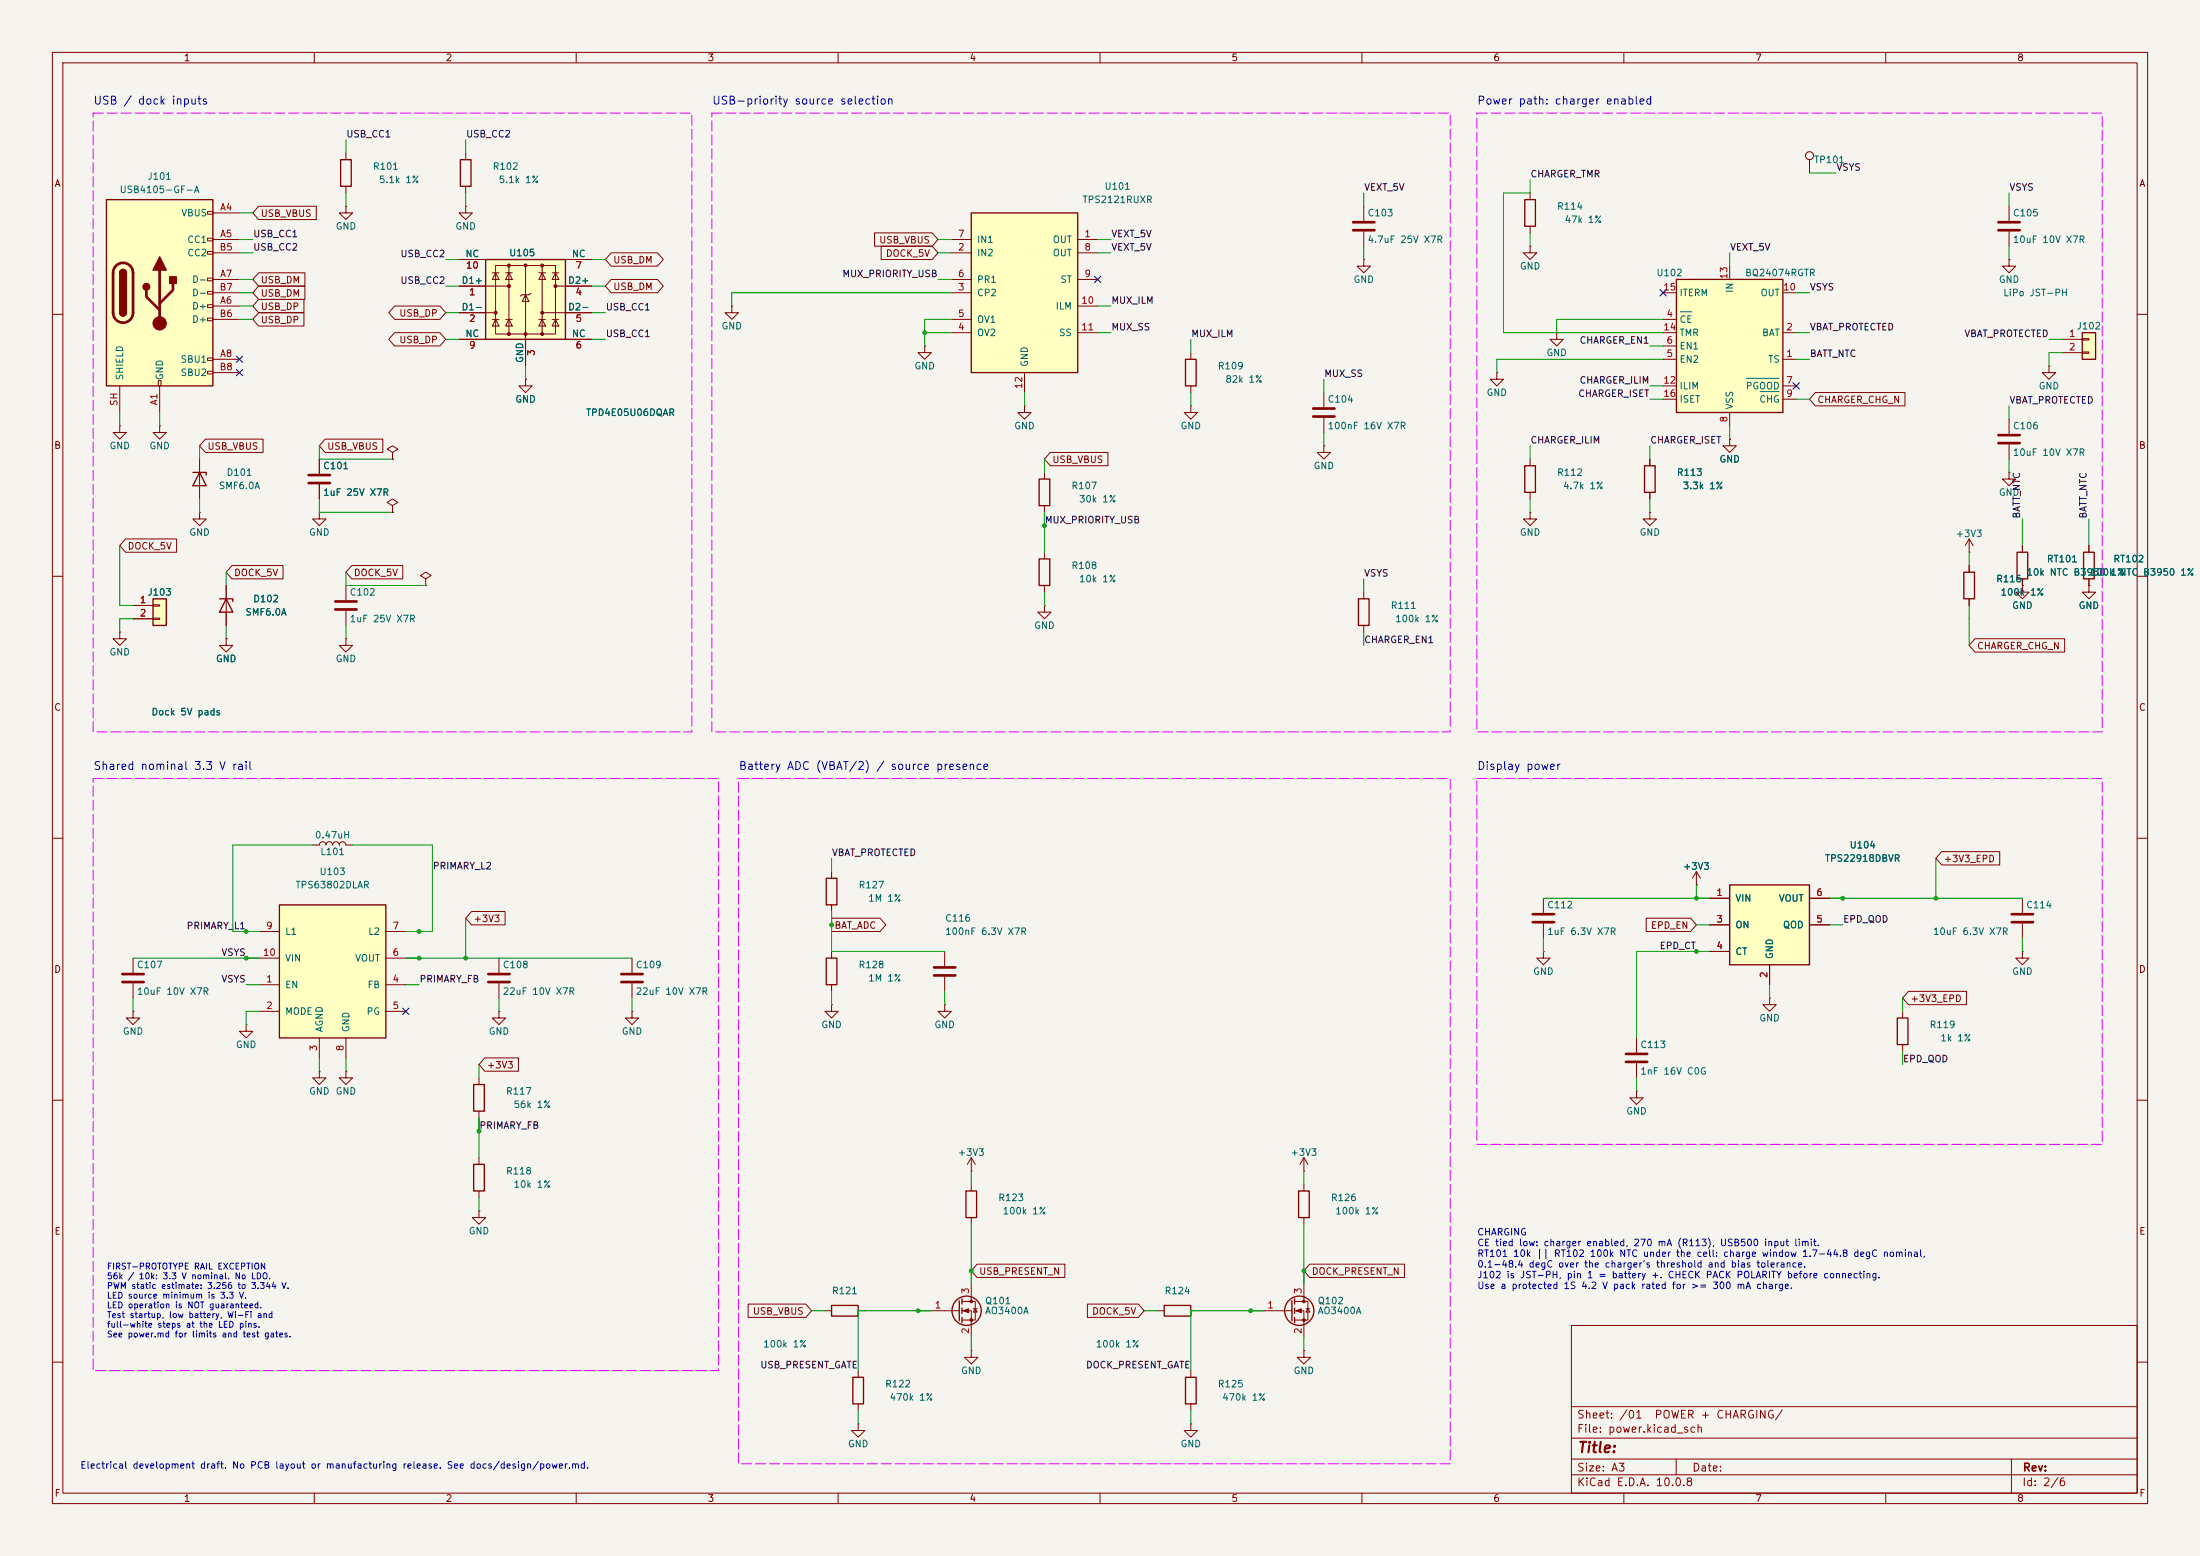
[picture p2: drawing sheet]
<svg xmlns="http://www.w3.org/2000/svg" width="420mm" height="297mm" viewBox="0 0 420 297" stroke-linecap="round" stroke-linejoin="round" font-family="sans-serif">
<path d="M0 0h420v297h-420z" fill="#f5f4ef" stroke="#f5f4ef" stroke-width=".19"/>
<g fill="none" stroke="#840000" stroke-width=".19">
<path d="M10 10h400v277h-400zM12 12h396v273h-396zM60 10v2M110 10v2M160 10v2M210 10v2M260 10v2M310 10v2M360 10v2M66 29.2v1.3M66 35.6v1.2M10 60h2"/>
<path d="M408 60h2M10 110h2M408 110h2M22.9 120.7v1.2h1.2l-1.2 1.3-1.3-1.3h1.3M22.9 120.7h.1M10 160h2M408 160h2M25.4 193v1.3h1.3l-1.3 1.3-1.3-1.3h1.3M25.4 193h.1M25.4 182.9v2.8M25.4 187.7v2.8M47 195.6v1.3h1.3l-1.3 1.2-1.3-1.2h1.3"/>
<path d="M47 195.6h.1M10 210h2M408 210h2M185.4 223.5h.1M185.4 221l-.7 1.2M185.4 221l.8 1.2M185.4 221v2.5M300 253h108v32h-108zM10 260h2M300 278.5h108M300 274.5h108M300 268.5h108"/>
<path d="M320 278.5v3M384 278.5v6.5M408 260h2M60 285v2M110 285v2M160 285v2M210 285v2M260 285v2M300 281.5h108M310 285v2M360 285v2"/>
</g>
<path d="M65 30.5h2.1v5.1h-2.1z" fill="none" stroke="#840000" stroke-width=".25"/>
<path d="M23.4 185.9h4M23.4 187.5h4" fill="none" stroke="#840000" stroke-width=".51"/>
<path d="M330.2 168.9h15.2v15.3h-15.2z" fill="#ffffc2"/>
<path d="M385.1 105.4h2v5.1h-2zM397.8 105.4h2v5.1h-2zM330.2 168.9h15.2v15.3h-15.2zM184.4 227.3h2v5.1h-2z" fill="none" stroke="#840000" stroke-width=".25"/>
<g fill="none" stroke="#840000" stroke-width=".19">
<path d="M345.4 30.5v2.5M139.7 58.4v1.3h1.3l-1.3 1.3-1.3-1.3h1.3M139.7 58.4h.1M176.5 66v1.3h1.3l-1.3 1.3-1.2-1.3h1.2M176.5 66h.1M391.2 69.9v1.2h1.2l-1.2 1.3-1.3-1.3h1.3M391.2 69.9h.1M383.5 80v2.8M383.5 84.8v2.8M386.1 104.1v1.3M386.1 110.5v1.3M398.8 104.1v1.3"/>
<path d="M398.8 110.5v1.3M326.4 171.5h3.8M326.4 176.5h3.8M345.4 171.5h3.8M345.4 176.5h3.8M326.4 181.6h3.8M337.8 184.2v3.8M66 204.5v1.2h1.3l-1.3 1.3-1.2-1.3h1.2M66 204.5h.1M185.4 226.1v1.2M185.4 232.4v1.3"/>
<circle cx="345.4" cy="29.7" r=".76"/>
</g>
<path d="M381.5 83.1h4.1M381.5 84.6h4.1" fill="none" stroke="#840000" stroke-width=".51"/>
<path d="M320 53.3h20.4v25.4h-20.4z" fill="#ffffc2"/>
<path d="M320 53.3h20.4v25.4h-20.4zM374.9 109.2h2v5.1h-2z" fill="none" stroke="#840000" stroke-width=".25"/>
<g fill="none" stroke="#840000" stroke-width=".19">
<path d="M317.5 55.9h2.5M330.2 50.8v2.5M340.4 55.9h2.5M383.5 49.5v1.3h1.3l-1.3 1.3-1.2-1.3h1.2M383.5 49.5h.1M317.5 68.6h2.5M317.5 63.5h2.5M317.5 61h2.5M317.5 66h2.5M317.5 73.7h2.5M317.5 76.2h2.5M330.2 78.7v2.6"/>
<path d="M340.4 68.6h2.5M340.4 63.5h2.5M340.4 73.7h2.5M340.4 76.2h2.5M375.9 108v1.2M375.9 114.3v1.3M398.8 111.8v1.2h1.2l-1.2 1.3-1.3-1.3h1.3M398.8 111.8h.1"/>
</g>
<path d="M320.8 59.5h2.1M333.4 72.2h6.2M336 74.8h3.6" fill="none" stroke="#006464" stroke-width=".19"/>
<path d="M397.5 63.5h2.5v5.1h-2.5z" fill="#ffffc2"/>
<g fill="none" stroke="#840000" stroke-width=".25">
<path d="M226.3 68.6h2v5.1h-2zM397.5 63.5h2.5v5.1h-2.5zM198.4 91.4h2v5.1h-2zM198.4 106.7h2v5.1h-2zM259.3 114.3h2.1v5.1h-2.1zM157.7 167.6h2.1v5.1h-2.1zM157.7 182.9h2.1v5.1h-2.1zM90.4 222.2h2.1v5.1h-2.1zM183.1 248.3v3.8M183.6 247.9v1M183.6 249.7v1M183.6 251.5v1"/>
<path d="M222.2 249.2h5.1v2h-5.1zM246.6 248.3v3.8M247.1 247.9v1M247.1 249.7v1M247.1 251.5v1M226.3 262.9h2v5.1h-2z"/>
<circle cx="184.5" cy="250.2" r="2.79"/>
<circle cx="248" cy="250.2" r="2.79"/>
</g>
<g fill="none" stroke="#840000" stroke-width=".19">
<path d="M260.3 39.4v2.8M383.5 39.4v2.8M260.3 49.5v1.3h1.3l-1.3 1.3-1.2-1.3h1.2M260.3 49.5h.1M260.3 44.2v2.8M383.5 44.2v2.8M195.6 77.5v1.2h1.2l-1.2 1.3-1.3-1.3h1.3M195.6 77.5h.1M227.3 77.5v1.2h1.3l-1.3 1.3-1.2-1.3h1.2M227.3 77.5h.1M227.3 67.3v1.3M227.3 73.7v1.2"/>
<path d="M252.7 74.9v2.8M252.7 79.8v2.8M393.7 64.8h3.8M393.7 67.3h3.8M397.5 64.6h1.3v.3h-1.3zM397.5 67.2h1.3v.2h-1.3zM199.4 90.2v1.2M199.4 96.5v1.3M252.7 85.1v1.3h1.3l-1.3 1.2-1.2-1.2h1.2M252.7 85.1h.1M199.4 115.6v1.2h1.3l-1.3 1.3-1.3-1.3h1.3M199.4 115.6h.1"/>
<path d="M199.4 105.4v1.3M199.4 111.8v1.2M260.3 113v1.3M260.3 119.4v1.3M375.9 105.4h.1M375.9 102.9l-.7 1.2M375.9 102.9l.8 1.2M375.9 102.9v2.5M158.7 166.4v1.2M158.7 172.7v1.3M158.7 181.6v1.3M158.7 188v1.2"/>
<path d="M180.3 181.6v2.8M180.3 186.4v2.8M91.4 231.1v1.3h1.3l-1.3 1.3-1.2-1.3h1.2M91.4 231.1h.1M91.4 221v1.2M91.4 227.3v1.3M177.8 250.2h5.3M183.6 248.4h2.6v3.6h-2.6M183.6 250.2h1.8v5.1M185.4 257.8v1.3h1.3l-1.3 1.2-1.3-1.2h1.3M185.4 257.8h.1M185.4 245.1v3.3"/>
<path d="M185.8 249.8h.8M186.2 249.8l.4 .6h-.8zM221 250.2h1.2M227.3 250.2h1.3M241.3 250.2h5.3M247.1 248.4h2.6v3.6h-2.6M247.1 250.2h1.8v5.1M248.9 257.8v1.3h1.3l-1.3 1.2-1.3-1.2h1.3M248.9 257.8h.1M248.9 245.1v3.3M249.3 249.8h.8M249.7 249.8l.4 .6h-.8z"/>
<path d="M163.8 271.8v1.2h1.3l-1.3 1.3-1.2-1.3h1.2M163.8 271.8h.1M227.3 271.8v1.2h1.3l-1.3 1.3-1.2-1.3h1.2M227.3 271.8h.1M227.3 261.6v1.3M227.3 268v1.2"/>
</g>
<path d="M258.3 42.4h4.1M258.3 43.9h4.1M381.5 42.4h4.1M381.5 43.9h4.1M250.7 78h4.1M250.7 79.5h4.1M178.3 184.7h4.1M178.3 186.2h4.1" fill="none" stroke="#840000" stroke-width=".51"/>
<g fill="#840000" stroke="#840000" stroke-width=".19">
<path d="M183.9 250.2l1-.4v.8z"/>
<path d="M247.4 250.2l1-.4v.8z"/>
<circle cx="185.4" cy="248.4" r=".25"/>
<circle cx="185.4" cy="252" r=".25"/>
<circle cx="248.9" cy="248.4" r=".25"/>
<circle cx="248.9" cy="252" r=".25"/>
</g>
<path d="M185.4 40.6h20.3v30.5h-20.3z" fill="#ffffc2"/>
<path d="M87.9 30.5h2v5.1h-2zM185.4 40.6h20.3v30.5h-20.3zM247.9 227.3h2v5.1h-2z" fill="none" stroke="#840000" stroke-width=".25"/>
<g fill="none" stroke="#840000" stroke-width=".19">
<path d="M88.9 39.4v1.2h1.3l-1.3 1.3-1.3-1.3h1.3M88.9 39.4h.1M88.9 29.2v1.3M88.9 35.6v1.2M181.6 45.7h3.8M181.6 48.3h3.8M181.6 55.9h3.8M181.6 53.3h3.8M205.7 45.7h3.8M205.7 48.3h3.8M205.7 53.3h3.8M205.7 58.4h3.8"/>
<path d="M100.3 72.4v1.3h1.3l-1.3 1.2-1.2-1.2h1.2M100.3 72.4h.1M181.6 63.5h3.8M181.6 61h3.8M195.6 71.1v3.8M205.7 63.5h3.8M22.9 81.3v1.3h1.2l-1.2 1.2-1.3-1.2h1.3M22.9 81.3h.1M30.5 81.3v1.3h1.2l-1.2 1.2-1.3-1.2h1.3M30.5 81.3h.1M66 111.8v2.8M66 116.6v2.8"/>
<path d="M81.3 110.5l1-.6-1-.7-1 .7 1 .6v1.3M81.3 111.8h.1M386.1 111.8v1.2h1.2l-1.2 1.3-1.3-1.3h1.3M386.1 111.8h.1M294.6 171.5v2.7M294.6 176.3v2.8M323.8 168.9h.1M323.8 166.4l-.7 1.2M323.8 166.4l.8 1.2M323.8 166.4v2.5M294.6 181.6v1.3h1.3l-1.3 1.3-1.2-1.3h1.2M294.6 181.6h.1"/>
<path d="M312.4 208.3v1.3h1.3l-1.3 1.2-1.3-1.2h1.3M312.4 208.3h.1M248.9 223.5h.1M248.9 221v2.5M248.9 226.1v1.2M248.9 232.4v1.3M248.9 221l-.7 1.2M248.9 221l.8 1.2"/>
</g>
<path d="M64 114.8h4.1M64 116.3h4.1M292.6 174.5h4.1M292.6 176h4.1" fill="none" stroke="#840000" stroke-width=".51"/>
<path d="M92.7 49.5h15.2v15.3h-15.2z" fill="#ffffc2"/>
<g fill="none" stroke="#840000" stroke-width=".19">
<path d="M66 39.4v1.2h1.3l-1.3 1.3-1.2-1.3h1.2M66 39.4h.1M87.6 54.6h9.6M87.6 59.7h7M87.6 49.5h5.1M94 52.1h1.2M94.6 50.7h11.4v13.1h-11.4zM94.6 52.1l.6 1.2h-1.2zM96.5 52.1h1.3M97.2 52.1l.6 1.2h-1.3zM97.2 50.7v13.1M100.3 56.3l.7 1.2h-1.3z"/>
<path d="M100.3 50.7v19.2M101.3 56l-.3 .3h-1.3l-.4 .2M102.9 52.1h1.2M103.5 52.1l.6 1.2h-1.2zM103.5 50.7v13.1M103.5 59.7h9.5M105.4 52.1h1.3M106 52.1l.7 1.2h-1.3zM106 54.6h7M107.9 49.5h5.1M87.6 64.8h5.1M94 61h1.2"/>
<path d="M94.6 61l.6 1.2h-1.2zM96.5 61h1.3M97.2 61l.6 1.2h-1.3zM102.9 61h1.2M103.5 61l.6 1.2h-1.2zM105.4 61h1.3M106 61l.7 1.2h-1.3zM107.9 64.8h5.1"/>
</g>
<path d="M92.7 49.5h15.2v15.3h-15.2z" fill="none" stroke="#840000" stroke-width=".25"/>
<g fill="#840000" stroke="#840000" stroke-width=".19">
<circle cx="94.6" cy="59.7" r=".28"/>
<circle cx="97.2" cy="50.7" r=".28"/>
<circle cx="97.2" cy="54.6" r=".28"/>
<circle cx="97.2" cy="63.8" r=".28"/>
<circle cx="100.3" cy="50.7" r=".28"/>
<circle cx="100.3" cy="63.8" r=".28"/>
<circle cx="103.5" cy="50.7" r=".28"/>
<circle cx="103.5" cy="59.7" r=".28"/>
<circle cx="103.5" cy="63.8" r=".28"/>
<circle cx="106" cy="54.6" r=".28"/>
</g>
<path d="M20.3 38.1h20.3v35.6h-20.3z" fill="#ffffc2"/>
<g fill="none" stroke="#840000" stroke-width=".19">
<path d="M292.1 36.8v1.3M39.6 40.4h1v.5h-1zM39.6 45.5h1v.5h-1zM39.6 48h1v.5h-1zM39.6 53.1h1v.5h-1zM39.6 55.6h1v.5h-1zM39.6 58.2h1v.5h-1zM40.6 40.6h5.1M40.6 45.7h5.1M40.6 58.4h5.1M40.6 53.3h5.1M40.6 48.3h5.1"/>
<path d="M40.6 55.9h5.1M292.1 47v1.3h1.3l-1.3 1.2-1.3-1.2h1.3M292.1 47h.1M292.1 43.2v1.3M22.9 73.7v5M30.2 72.6h.5v1.1h-.5zM30.5 73.7v5M39.6 60.7h1v.5h-1zM39.6 68.3h1v.5h-1zM39.6 70.9h1v.5h-1zM40.6 68.6h5.1M40.6 61h5.1"/>
<path d="M40.6 71.1h5.1M285.7 71.1v1.3h1.3l-1.3 1.3-1.2-1.3h1.2M285.7 71.1h.1M297.2 63.5v1.3h1.2l-1.2 1.2-1.3-1.2h1.3M297.2 63.5h.1M38.1 97.8v1.3h1.3l-1.3 1.2-1.3-1.2h1.3M38.1 97.8h.1M38.1 87.6v7.7M61 97.8v1.3h1.2l-1.2 1.2-1.3-1.2h1.3M61 97.8h.1M61 87.6v2.8M61 92.5v2.8"/>
<path d="M74.9 86.4l1-.7-1-.6-1 .6 1 .7v1.2M74.9 87.6h.1M74.9 96.5l1-.6-1-.6-1 .6 1 .6v1.3M74.9 97.8h.1M292.1 97.8v1.3h1.3l-1.3 1.2-1.3-1.2h1.3M292.1 97.8h.1M292.1 87.6v1.3M292.1 94v1.3M315 97.8v1.3h1.2l-1.2 1.2-1.3-1.2h1.3M315 97.8h.1M315 87.6v1.3M315 94v1.3"/>
<path d="M330.2 83.8v1.3h1.3l-1.3 1.3-1.3-1.3h1.3M330.2 83.8h.1M43.2 111.8v7.6M43.2 121.9v1.3h1.2l-1.2 1.3-1.3-1.3h1.3M43.2 121.9h.1M386.1 171.5v2.7M386.1 176.3v2.8M95.2 193v1.3h1.3l-1.3 1.3-1.2-1.3h1.2M95.2 193h.1M95.2 182.9v2.8M95.2 187.7v2.8M120.6 193v1.3h1.3l-1.3 1.3-1.2-1.3h1.2"/>
<path d="M120.6 193h.1M120.6 182.9v2.8M120.6 187.7v2.8M158.7 191.8v1.2h1.3l-1.3 1.3-1.2-1.3h1.2M158.7 191.8h.1M180.3 191.8v1.2h1.3l-1.3 1.3-1.2-1.3h1.2M180.3 191.8h.1M363.2 193v1.3M363.2 199.4v1.3M157.5 250.2h1.2M163.8 250.2h1.3M163.8 261.6v1.3"/>
<path d="M163.8 268v1.2"/>
</g>
<g fill="none" stroke="#840000" stroke-width=".25">
<path d="M20.3 38.1h20.3v35.6h-20.3zM291.1 38.1h2v5.1h-2zM22.9 52.1a.64 .64 0 0 1 .6-.7 .64 .64 0 0 1 .6 .7M22.9 59.7a.64 .64 0 0 0 .6 .6 .64 .64 0 0 0 .6-.6M36.8 90.2h2.6v.5M38.1 90.2l1.3 2.5h-2.6zM291.1 88.9h2v5.1h-2zM313.9 88.9h2.1v5.1h-2.1zM41.9 114.3h2.5v.5M43.2 114.3l1.2 2.5h-2.5zM362.2 194.3h2v5.1h-2zM158.7 249.2h5.1v2h-5.1z"/>
<path d="M162.8 262.9h2v5.1h-2z"/>
</g>
<path d="M22.1 50.7a1.9 1.9 0 0 1 2.1-.4 1.9 1.9 0 0 1 1.2 1.8v7.6a1.91 1.91 0 0 1-1.9 1.9 1.91 1.91 0 0 1-1.9-1.9v-7.8l.2-.6zM27.9 55.4v1.2l2.6 2.6M30.5 51.6v10.1M33 54.1v1.3l-2.5 2.5M58.9 90.7h4.1M58.9 92.2h4.1M384 174.5h4.1M384 176h4.1M93.2 185.9h4.1M93.2 187.5h4.1M118.6 185.9h4.1M118.6 187.5h4.1" fill="none" stroke="#840000" stroke-width=".51"/>
<g fill="#840000" stroke="#840000" stroke-width=".25">
<path d="M22.9 52.1h1.2v7.6h-1.2z"/>
<path d="M23 51.6a.64 .64 0 0 1 .7-.1 .64 .64 0 0 1 .4 .6h-1.2z"/>
<path d="M22.9 59.7h1.2a.64 .64 0 0 1-.6 .6 .64 .64 0 0 1-.6-.6z"/>
<path d="M30.5 49l1.2 2.6h-2.5z"/>
<path d="M32.4 52.8h1.3v1.3h-1.3z"/>
<circle cx="27.9" cy="54.7" r=".63"/>
</g>
<circle cx="30.5" cy="61.7" r="1.27" fill="#840000" stroke="#840000" stroke-width=".19"/>
<path d="M29.2 114.3h2.5v5.1h-2.5z" fill="#ffffc2"/>
<path d="M29.2 114.3h2.5v5.1h-2.5z" fill="none" stroke="#840000" stroke-width=".25"/>
<g fill="none" stroke="#840000" stroke-width=".19">
<path d="M383.5 90.2v1.2h1.3l-1.3 1.3-1.2-1.3h1.2M383.5 90.2h.1M25.4 115.6h3.8M25.4 118.1h3.8M29.2 115.4h1.3v.3h-1.3zM29.2 118h1.3v.2h-1.3zM66 121.9v1.3h1.3l-1.3 1.3-1.2-1.3h1.2M66 121.9h.1M312.4 198.1v2.8M337.8 190.5v1.3h1.3l-1.3 1.2-1.3-1.2h1.3M337.8 190.5h.1M386.1 181.6v1.3h1.2l-1.2 1.3-1.3-1.3h1.3"/>
<path d="M386.1 181.6h.1M312.4 202.9v2.8"/>
</g>
<path d="M310.4 201.2h4.1M310.4 202.7h4.1" fill="none" stroke="#840000" stroke-width=".51"/>
<path d="M53.3 172.7h20.4v25.4h-20.4z" fill="#ffffc2"/>
<path d="M53.3 172.7h20.4v25.4h-20.4zM90.4 207h2.1v5.1h-2.1z" fill="none" stroke="#840000" stroke-width=".25"/>
<g fill="none" stroke="#840000" stroke-width=".19">
<path d="M49.4 39.4h11v2.5h-11l-1.1-1.3zM49.4 54.6h8.8v2.6h-8.8l-1.1-1.3zM49.4 52.1h8.8v2.5h-8.8l-1.1-1.3zM49.4 57.1h8.6v2.6h-8.6l-1.1-1.3zM49.4 59.7h8.6v2.5h-8.6l-1.1-1.2zM75.3 58.4h8.7l1.1 1.3-1.1 1.3h-8.7l-1.1-1.3zM87.6 54.6h5.1M87.6 59.7h5.1M87.6 49.5h5.1M107.9 54.6h5.1M107.9 59.7h5.1M107.9 49.5h5.1"/>
<path d="M116.7 53.3h8.8l1.1 1.3-1.1 1.3h-8.8l-1.1-1.3zM116.7 48.3h8.8l1.1 1.2-1.1 1.3h-8.8l-1.1-1.3zM166.9 44.4h11.1l1.1 1.3-1.1 1.3h-11.1zM168.2 47h9.8l1.1 1.3-1.1 1.2h-9.8zM75.3 63.5h8.7l1.1 1.3-1.1 1.2h-8.7l-1.1-1.2zM87.6 64.8h5.1M100.3 72.4h.1M100.3 64.8v5.1M107.9 64.8h5.1M346.6 74.9h17.1v2.6h-17.1l-1.2-1.3zM39.2 83.8h11v2.6h-11l-1.1-1.3zM61 87.6v2.8"/>
<path d="M61 92.5v2.8M62.1 83.8h11v2.6h-11l-1.1-1.3zM74.9 97.8h.1M74.9 87.6h.1M200.5 86.4h11v2.5h-11l-1.1-1.3zM315 87.6v1.3M315 94v1.3M330.2 83.8h.1M24 102.9h9.7v2.5h-9.7l-1.1-1.3zM25.4 115.6h3.8M25.4 118.1h3.8M43.2 111.8v2.5"/>
<path d="M43.2 116.8v2.6M44.3 107.9h9.7v2.6h-9.7l-1.1-1.3zM67.2 107.9h9.7v2.6h-9.7l-1.2-1.3zM375.9 108v1.2M375.9 114.3v1.3M386.1 111.8h.1M386.1 104.1v1.3M386.1 110.5v1.3M398.8 111.8h.1M398.8 104.1v1.3M398.8 110.5v1.3M43.2 121.9h.1"/>
<path d="M377 121.9h17.1v2.6h-17.1l-1.1-1.3zM49.5 177.8h3.8M59.7 161.3h1.3a.64 .64 0 0 1 .6-.6 .64 .64 0 0 1 .6 .6 .64 .64 0 0 1 .7-.6 .64 .64 0 0 1 .6 .6 .64 .64 0 0 1 .6-.6 .64 .64 0 0 1 .7 .6 .64 .64 0 0 1 .6-.6 .64 .64 0 0 1 .6 .6h1.3M73.7 177.8h3.8M90 174h6.4v2.5h-6.4l-1.1-1.2zM158.7 175.3h9.3l1.1 1.2-1.1 1.3h-9.3zM314.3 175.3h8.4l1.1 1.2-1.1 1.3h-8.4zM323.8 168.9h.1M326.4 171.5h3.8M326.4 176.5h3.8M345.4 171.5h3.8M345.4 176.5h3.8"/>
<path d="M370.7 162.6h11.1v2.5h-11.1l-1.1-1.3zM49.5 188h3.8M49.5 193h3.8M49.5 182.9h3.8M61 198.1v3.8M66 198.1v3.8M73.7 188h3.8M73.7 193h3.8M73.7 182.9h3.8M326.4 181.6h3.8M337.8 184.2v3.8M364.3 189.2h11.1v2.6h-11.1l-1.1-1.3z"/>
<path d="M61 204.5v1.2h1.2l-1.2 1.3-1.3-1.3h1.3M61 204.5h.1M91.4 205.7v1.3M91.4 212.1v1.3M92.6 201.9h6.4v2.6h-6.4l-1.2-1.3zM142.8 248.9h11l1.1 1.3-1.1 1.3h-11zM186.5 241.3h16.8v2.5h-16.8l-1.1-1.2zM207.6 248.9h9.7l1.1 1.3-1.1 1.3h-9.7zM250 241.3h18.1v2.5h-18.1l-1.1-1.2z"/>
</g>
<g fill="none" stroke="#009600" stroke-width=".19">
<path d="M66 26.7v2.5M66 36.8v2.6M88.9 26.7v2.5M88.9 36.8v2.6M260.3 36.8v2.6M292.1 34.3v2.5h-5.1v26.7h30.5M345.4 33h5.1M383.5 36.8v2.6M45.7 55.9h2.6M45.7 48.3h2.6M45.7 53.3h2.6M45.7 58.4h2.6"/>
<path d="M45.7 45.7h2.6M45.7 40.6h2.6M85.1 54.6h2.5M85.1 49.5h2.5M85.1 59.7h2.5M113 54.6h2.6M113 49.5h2.6M113 59.7h2.6M179.1 48.3h2.5M179.1 53.3h2.5M179.1 45.7h2.5M181.6 55.9h-41.9v2.5"/>
<path d="M209.5 48.3h2.6M209.5 58.4h2.6M209.5 45.7h2.6M260.3 47v2.5M292.1 44.5v2.5M330.2 48.3v2.5M342.9 55.9h2.5M383.5 47v2.5M22.9 78.7v2.6M30.5 78.7v2.6M45.7 61h2.6M85.1 64.8h2.5"/>
<path d="M100.3 69.9v2.5M113 64.8h2.6M176.5 63.5h5.1M181.6 61h-5.1v5M195.6 74.9v2.6M209.5 63.5h2.6M227.3 64.8v2.5M227.3 74.9v2.6M252.7 72.4v2.5M315 66h2.5M315 73.7h2.5M315 76.2h2.5"/>
<path d="M317.5 68.6h-31.8v2.5M317.5 61h-20.3v2.5M342.9 68.6h2.5M342.9 63.5h2.5M342.9 76.2h2.5M383.5 77.5v2.5M391.2 64.8h2.5M393.7 67.3h-2.5v2.6M38.1 85.1v2.5M38.1 95.3v2.5M61 85.1v2.5h13.9M61 95.3v2.5h13.9"/>
<path d="M199.4 87.6v2.6M199.4 97.8v7.6M252.7 82.6v2.5M292.1 85.1v2.5M292.1 95.3v2.5M315 85.1v2.5M315 95.3v2.5M330.2 81.3v2.5M383.5 87.6v2.6M386.1 99.1v5M398.8 99.1v5M22.9 104.1v11.5h2.5"/>
<path d="M25.4 118.1h-2.5v2.6M43.2 109.2v2.6M43.2 119.4v2.5M66 109.2v2.6h15.3M66 119.4v2.5M199.4 113v2.6M260.3 110.5v2.5M375.9 105.4v2.6M375.9 115.6v7.6M260.3 120.7v2.5M59.7 161.3h-15.3v16.5h5.1M67.3 161.3h15.2v16.5h-5"/>
<path d="M88.9 175.3v7.6M158.7 174v7.6h21.6M158.7 163.8v2.6M294.6 171.5h31.8M294.6 179.1v2.5M323.8 176.5h2.6M323.8 168.9v2.6M349.2 171.5h36.9M349.2 176.5h2.6M369.6 163.8v7.7M386.1 179.1v2.5M25.4 182.9h24.1"/>
<path d="M25.4 190.5v2.5M47 188h2.5M49.5 193h-2.5v2.6M77.5 182.9h43.1M77.5 188h2.5M95.2 190.5v2.5M120.6 190.5v2.5M158.7 189.2v2.6M180.3 189.2v2.6M326.4 181.6h-14v16.5M337.8 188v2.5M363.2 190.5v2.5"/>
<path d="M61 201.9v2.6M66 201.9v2.6M91.4 203.2v2.5M91.4 213.4v7.6M312.4 205.7v2.6M363.2 200.7v2.5M91.4 228.6v2.5M185.4 223.5v2.6M185.4 233.7v11.4M248.9 223.5v2.6M248.9 233.7v11.4M154.9 250.2h2.6"/>
<path d="M177.8 250.2h-14v11.4M185.4 255.3v2.5M218.4 250.2h2.6M241.3 250.2h-14v11.4M248.9 255.3v2.5M163.8 269.2v2.6M227.3 269.2v2.6"/>
</g>
<path d="M208.9 52.7l1.3 1.2M210.2 52.7l-1.3 1.2M316.9 55.3l1.2 1.2M318.1 55.3l-1.2 1.2M45.1 68l1.2 1.2M45.1 70.5l1.2 1.2M46.3 68l-1.2 1.2M46.3 70.5l-1.2 1.2M342.3 73.1l1.2 1.2M343.5 73.1l-1.2 1.2M76.9 192.4l1.2 1.2M78.1 192.4l-1.2 1.2" fill="none" stroke="#000084" stroke-width=".19"/>
<path d="M17.8 21.6h114.3v118.1h-114.3zM135.9 21.6h141v118.1h-141zM281.9 21.6h119.4v118.1h-119.4zM17.8 148.6h119.4v113h-119.4zM141 148.6h135.9v130.8h-135.9zM281.9 148.6h119.4v69.8h-119.4z" fill="none" stroke="#e600ff" stroke-width=".19" stroke-dasharray="2 .7"/>
<g fill="#009600">
<circle cx="80" cy="182.9" r=".46"/>
<circle cx="88.9" cy="182.9" r=".46"/>
<circle cx="176.5" cy="63.5" r=".46"/>
<circle cx="185.4" cy="242.6" r=".46"/>
<circle cx="199.4" cy="100.3" r=".46"/>
<circle cx="248.9" cy="242.6" r=".46"/>
<circle cx="238.8" cy="250.2" r=".46"/>
<circle cx="158.7" cy="176.5" r=".46"/>
<circle cx="47" cy="182.9" r=".46"/>
<circle cx="80" cy="177.8" r=".46"/>
<circle cx="47" cy="177.8" r=".46"/>
<circle cx="175.3" cy="250.2" r=".46"/>
<circle cx="91.4" cy="215.9" r=".46"/>
<circle cx="369.6" cy="171.5" r=".46"/>
<circle cx="351.8" cy="171.5" r=".46"/>
<circle cx="323.8" cy="171.5" r=".46"/>
<circle cx="323.8" cy="181.6" r=".46"/>
</g>
<text font-size="2" fill="#840000" x="301" y="277.8">Title:</text>
<g font-size="1.5" fill="#0000c2">
<text x="17.7" y="20.3">USB / dock inputs</text>
<text x="135.8" y="20.3">USB-priority source selection</text>
<text x="281.9" y="20.3">Power path: charger enabled</text>
<text x="17.7" y="147.3">Shared nominal 3.3 V rail</text>
<text x="140.9" y="147.3">Battery ADC (VBAT/2) / source presence</text>
<text x="281.9" y="147.3">Display power</text>
</g>
<g font-size="1.5" fill="#840000">
<text x="300.9" y="273.8">File: power.kicad_sch</text>
<text x="300.9" y="271.1">Sheet: /01</text>
<text x="315.7" y="271.1">POWER + CHARGING/</text>
<text x="300.9" y="281.2">Size: A3</text>
<text x="322.9" y="281.2">Date:</text>
<text x="386" y="281.2">Rev:</text>
<text x="300.9" y="284">KiCad E.D.A. 10.0.8</text>
<text x="385.9" y="284">Id: 2/6</text>
</g>
<g font-size="1.3" fill="#840000">
<text x="35" y="12">1</text>
<text x="85" y="12">2</text>
<text x="135" y="12">3</text>
<text x="185" y="12">4</text>
<text x="235" y="12">5</text>
<text x="285" y="12">6</text>
<text x="335" y="12">7</text>
<text x="385" y="12">8</text>
<text x="10.3" y="36">A</text>
<text x="408.3" y="36">A</text>
<text x="49.7" y="41.7">USB_VBUS</text>
<text x="167.7" y="46.8">USB_VBUS</text>
<text x="117" y="50.6">USB_DM</text>
<text x="169" y="49.3">DOCK_5V</text>
<text x="49.7" y="56.9">USB_DM</text>
<text x="49.7" y="54.4">USB_DM</text>
<text x="49.7" y="59.5">USB_DP</text>
<text x="117" y="55.7">USB_DM</text>
<text x="49.7" y="62">USB_DP</text>
<text x="76.1" y="60.7">USB_DP</text>
<text x="76.1" y="65.8">USB_DP</text>
<text x="346.8" y="77.3">CHARGER_CHG_N</text>
<text x="10.2" y="86">B</text>
<text x="39.5" y="86.1">USB_VBUS</text>
<text x="62.4" y="86.1">USB_VBUS</text>
<text x="200.8" y="88.7">USB_VBUS</text>
<text x="408.2" y="86">B</text>
<text x="24.3" y="105.2">DOCK_5V</text>
<text x="44.6" y="110.3">DOCK_5V</text>
<text x="67.4" y="110.3">DOCK_5V</text>
<text x="377.3" y="124.2">CHARGER_CHG_N</text>
<text x="10.2" y="136">C</text>
<text x="408.2" y="136">C</text>
<text x="371" y="164.9">+3V3_EPD</text>
<text x="90.3" y="176.3">+3V3</text>
<text x="159.2" y="177.6">BAT_ADC</text>
<text x="315.1" y="177.6">EPD_EN</text>
<text x="10.2" y="186">D</text>
<text x="408.2" y="186">D</text>
<text x="364.6" y="191.6">+3V3_EPD</text>
<text x="92.8" y="204.3">+3V3</text>
<text x="10.3" y="236">E</text>
<text x="408.3" y="236">E</text>
<text x="186.8" y="243.6">USB_PRESENT_N</text>
<text x="250.3" y="243.6">DOCK_PRESENT_N</text>
<text x="143.6" y="251.2">USB_VBUS</text>
<text x="208.4" y="251.2">DOCK_5V</text>
<text x="10.3" y="286">F</text>
<text x="35" y="287">1</text>
<text x="85" y="287">2</text>
<text x="135" y="287">3</text>
<text x="185" y="287">4</text>
<text x="235" y="287">5</text>
<text x="285" y="287">6</text>
<text x="335" y="287">7</text>
<text x="385" y="287">8</text>
<text x="408.3" y="286">F</text>
</g>
<g font-size="1.3" fill="#0f0f0f">
<text x="66" y="26.5">USB_CC1</text>
<text x="88.9" y="26.5">USB_CC2</text>
<text x="292.1" y="34.2">CHARGER_TMR</text>
<text x="350.5" y="32.9">VSYS</text>
<text x="260.3" y="36.7">VEXT_5V</text>
<text x="383.5" y="36.7">VSYS</text>
<text x="48.2" y="45.6">USB_CC1</text>
<text x="212.1" y="45.6">VEXT_5V</text>
<text x="48.2" y="48.1">USB_CC2</text>
<text x="76.3" y="49.4">USB_CC2</text>
<text x="160.7" y="53.2">MUX_PRIORITY_USB</text>
<text x="212.1" y="48.1">VEXT_5V</text>
<text x="330.2" y="48.1">VEXT_5V</text>
<text x="76.3" y="54.5">USB_CC2</text>
<text x="115.5" y="59.6">USB_CC1</text>
<text x="212.1" y="58.3">MUX_ILM</text>
<text x="345.4" y="55.8">VSYS</text>
<text x="115.5" y="64.6">USB_CC1</text>
<text x="212.1" y="63.4">MUX_SS</text>
<text x="227.3" y="64.6">MUX_ILM</text>
<text x="301.4" y="65.9">CHARGER_EN1</text>
<text x="345.4" y="63.4">VBAT_PROTECTED</text>
<text x="374.9" y="64.6">VBAT_PROTECTED</text>
<text x="345.4" y="68.5">BATT_NTC</text>
<text x="252.7" y="72.3">MUX_SS</text>
<text x="301.2" y="76.1">CHARGER_ISET</text>
<text x="301.4" y="73.5">CHARGER_ILIM</text>
<text x="383.5" y="77.3">VBAT_PROTECTED</text>
<text x="292.1" y="85">CHARGER_ILIM</text>
<text x="314.9" y="85">CHARGER_ISET</text>
<text x="199.4" y="100.2">MUX_PRIORITY_USB</text>
<text x="386" y="99.1" transform="rotate(-90 386 99.1)">BATT_NTC</text>
<text x="398.7" y="99.1" transform="rotate(-90 398.7 99.1)">BATT_NTC</text>
<text x="260.3" y="110.4">VSYS</text>
<text x="260.3" y="123.1">CHARGER_EN1</text>
<text x="82.5" y="166.2">PRIMARY_L2</text>
<text x="158.7" y="163.7">VBAT_PROTECTED</text>
<text x="35.5" y="177.7">PRIMARY_L1</text>
<text x="351.8" y="176.4">EPD_QOD</text>
<text x="42.2" y="182.8">VSYS</text>
<text x="316.7" y="181.5">EPD_CT</text>
<text x="42.2" y="187.8">VSYS</text>
<text x="80" y="187.8">PRIMARY_FB</text>
<text x="363.2" y="203.1">EPD_QOD</text>
<text x="91.4" y="215.8">PRIMARY_FB</text>
<text x="145" y="261.5">USB_PRESENT_GATE</text>
<text x="207.2" y="261.5">DOCK_PRESENT_GATE</text>
</g>
<g font-size="1.3" fill="#006464">
<text x="28.1" y="34.6">J101</text>
<text x="71.1" y="32.7">R101</text>
<text x="72.2" y="35.3">5.1k 1%</text>
<text x="93.9" y="32.7">R102</text>
<text x="95.1" y="35.3">5.1k 1%</text>
<text x="346.2" y="31.4">TP101</text>
<text x="22.7" y="37.2">USB4105-GF-A</text>
<text x="34.5" y="41.6">VBUS</text>
<text x="206.6" y="39.1">TPS2121RUXR</text>
<text x="210.8" y="36.5">U101</text>
<text x="261" y="41.6">C103</text>
<text x="297.1" y="40.3">R114</text>
<text x="384.2" y="41.6">C105</text>
<text x="35.6" y="46.7">CC1</text>
<text x="64" y="44.1">GND</text>
<text x="86.8" y="44.1">GND</text>
<text x="186.4" y="46.7">IN1</text>
<text x="200.9" y="46.7">OUT</text>
<text x="261" y="46.7">4.7uF 25V X7R</text>
<text x="298.6" y="42.9">47k 1%</text>
<text x="384.2" y="46.7">10uF 10V X7R</text>
<text x="35.6" y="49.2">CC2</text>
<text x="88.7" y="49.4">NC</text>
<text x="97.1" y="49.2">U105</text>
<text x="109.1" y="49.4">NC</text>
<text x="186.4" y="49.2">IN2</text>
<text x="200.9" y="49.2">OUT</text>
<text x="290" y="51.8">GND</text>
<text x="316.1" y="53">U102</text>
<text x="333" y="53">BQ24074RGTR</text>
<text x="36.6" y="59.4">D+</text>
<text x="36.6" y="54.3">D-</text>
<text x="36.6" y="56.8">D-</text>
<text x="88" y="54.5">D1+</text>
<text x="88" y="59.6">D1-</text>
<text x="108.3" y="54.5">D2+</text>
<text x="108.3" y="59.6">D2-</text>
<text x="186.4" y="56.8">CP2</text>
<text x="186.4" y="54.3">PR1</text>
<text x="201.4" y="59.4">ILM</text>
<text x="202.3" y="54.3">ST</text>
<text x="258.3" y="54.3">GND</text>
<text x="320.5" y="56.8">ITERM</text>
<text x="331.2" y="56" transform="rotate(-90 331.2 56)">IN</text>
<text x="336" y="56.8">OUT</text>
<text x="381.5" y="54.3">GND</text>
<text x="382.3" y="56.8">LiPo JST-PH</text>
<text x="36.6" y="61.9">D+</text>
<text x="88.7" y="64.6">NC</text>
<text x="109.1" y="64.6">NC</text>
<text x="137.6" y="63.2">GND</text>
<text x="186.4" y="64.5">OV2</text>
<text x="186.4" y="61.9">OV1</text>
<text x="202.1" y="64.5">SS</text>
<text x="320.5" y="61.9">CE</text>
<text x="320.5" y="64.5">TMR</text>
<text x="336.3" y="64.5">BAT</text>
<text x="396.4" y="63.2">J102</text>
<text x="34.4" y="69.5">SBU1</text>
<text x="100.2" y="69.4" transform="rotate(-90 100.2 69.4)">GND</text>
<text x="174.5" y="70.8">GND</text>
<text x="196.5" y="70.1" transform="rotate(-90 196.5 70.1)">GND</text>
<text x="232.4" y="70.8">R109</text>
<text x="295.1" y="68.3">GND</text>
<text x="320.5" y="69.5">EN2</text>
<text x="320.5" y="67">EN1</text>
<text x="337.4" y="69.5">TS</text>
<text x="23.8" y="72.7" transform="rotate(-90 23.8 72.7)">SHIELD</text>
<text x="31.4" y="72.7" transform="rotate(-90 31.4 72.7)">GND</text>
<text x="34.4" y="72.1">SBU2</text>
<text x="98.3" y="77.2">GND</text>
<text x="233.8" y="73.4">82k 1%</text>
<text x="253.3" y="77.2">C104</text>
<text x="283.7" y="75.9">GND</text>
<text x="320.5" y="74.6">ILIM</text>
<text x="320.5" y="77.2">ISET</text>
<text x="333.2" y="74.6">PGOOD</text>
<text x="335.8" y="77.2">CHG</text>
<text x="389.1" y="74.6">GND</text>
<text x="111.7" y="79.7">TPD4E05U06DQAR</text>
<text x="193.5" y="82.2">GND</text>
<text x="225.3" y="82.2">GND</text>
<text x="253.3" y="82.2">100nF 16V X7R</text>
<text x="331.2" y="78.3" transform="rotate(-90 331.2 78.3)">VSS</text>
<text x="384.2" y="82.2">C106</text>
<text x="20.8" y="86.1">GND</text>
<text x="28.4" y="86.1">GND</text>
<text x="61.6" y="89.9">C101</text>
<text x="250.7" y="89.9">GND</text>
<text x="328.1" y="88.6">GND</text>
<text x="384.2" y="87.3">10uF 10V X7R</text>
<text x="41.7" y="93.7">SMF6.0A</text>
<text x="43.1" y="91.1">D101</text>
<text x="61.6" y="94.9">1uF 25V X7R</text>
<text x="204.4" y="93.7">R107</text>
<text x="297.1" y="91.1">R112</text>
<text x="298.3" y="93.7">4.7k 1%</text>
<text x="320" y="91.1">R113</text>
<text x="321.2" y="93.7">3.3k 1%</text>
<text x="381.5" y="94.9">GND</text>
<text x="205.9" y="96.2">30k 1%</text>
<text x="36" y="102.6">GND</text>
<text x="58.9" y="102.6">GND</text>
<text x="290" y="102.6">GND</text>
<text x="312.9" y="102.6">GND</text>
<text x="373.3" y="102.8">+3V3</text>
<text x="390.6" y="107.6">RT101</text>
<text x="403.3" y="107.6">RT102</text>
<text x="28.1" y="114">J103</text>
<text x="66.7" y="114">C102</text>
<text x="204.4" y="108.9">R108</text>
<text x="205.9" y="111.5">10k 1%</text>
<text x="381" y="111.5">R116</text>
<text x="381.8" y="114">100k 1%</text>
<text x="386.8" y="110.2">10k NTC B3950 1%</text>
<text x="398.9" y="110.2">100k NTC</text>
<text x="409" y="110.2">B3950 1%</text>
<text x="46.7" y="117.8">SMF6.0A</text>
<text x="48.2" y="115.3">D102</text>
<text x="66.7" y="119.1">1uF 25V X7R</text>
<text x="265.4" y="116.5">R111</text>
<text x="266.2" y="119.1">100k 1%</text>
<text x="384" y="116.5">GND</text>
<text x="396.7" y="116.5">GND</text>
<text x="20.8" y="125.4">GND</text>
<text x="197.3" y="120.3">GND</text>
<text x="41.1" y="126.7">GND</text>
<text x="64" y="126.7">GND</text>
<text x="28.8" y="136.9">Dock 5V pads</text>
<text x="60" y="160.3">0.47uH</text>
<text x="60.9" y="167.3">U103</text>
<text x="61" y="163.5">L101</text>
<text x="321.2" y="166.3">+3V3</text>
<text x="348.3" y="164.8">TPS22918DBVR</text>
<text x="353" y="162.3">U104</text>
<text x="56.3" y="169.9">TPS63802DLAR</text>
<text x="163.8" y="169.9">R127</text>
<text x="165.6" y="172.4">1M 1%</text>
<text x="295.3" y="173.7">C112</text>
<text x="331.2" y="172.4">VIN</text>
<text x="339.5" y="172.4">VOUT</text>
<text x="386.7" y="173.7">C114</text>
<text x="54.3" y="178.8">L1</text>
<text x="70.2" y="178.8">L2</text>
<text x="180.3" y="176.2">C116</text>
<text x="180.3" y="178.8">100nF 6.3V X7R</text>
<text x="295.3" y="178.8">1uF 6.3V X7R</text>
<text x="331.2" y="177.5">ON</text>
<text x="340.3" y="177.5">QOD</text>
<text x="368.9" y="178.8">10uF 6.3V X7R</text>
<text x="26" y="185.1">C107</text>
<text x="54.3" y="183.8">VIN</text>
<text x="67.7" y="183.8">VOUT</text>
<text x="95.9" y="185.1">C108</text>
<text x="121.3" y="185.1">C109</text>
<text x="163.8" y="185.1">R128</text>
<text x="331.2" y="182.6">CT</text>
<text x="338.8" y="183.2" transform="rotate(-90 338.8 183.2)">GND</text>
<text x="26" y="190.2">10uF 10V X7R</text>
<text x="54.3" y="188.9">EN</text>
<text x="70.1" y="188.9">FB</text>
<text x="95.9" y="190.2">22uF 10V X7R</text>
<text x="121.3" y="190.2">22uF 10V X7R</text>
<text x="165.6" y="187.7">1M 1%</text>
<text x="292.6" y="186.4">GND</text>
<text x="384" y="186.4">GND</text>
<text x="23.3" y="197.8">GND</text>
<text x="54.3" y="194">MODE</text>
<text x="61.9" y="197.1" transform="rotate(-90 61.9 197.1)">AGND</text>
<text x="67" y="197.1" transform="rotate(-90 67 197.1)">GND</text>
<text x="69.9" y="194">PG</text>
<text x="93.2" y="197.8">GND</text>
<text x="118.6" y="197.8">GND</text>
<text x="156.7" y="196.5">GND</text>
<text x="178.3" y="196.5">GND</text>
<text x="335.8" y="195.3">GND</text>
<text x="368.3" y="196.5">R119</text>
<text x="44.9" y="200.4">GND</text>
<text x="313" y="200.4">C113</text>
<text x="370.3" y="199.1">1k 1%</text>
<text x="58.9" y="209.2">GND</text>
<text x="64" y="209.2">GND</text>
<text x="96.5" y="209.2">R117</text>
<text x="313" y="205.4">1nF 16V C0G</text>
<text x="97.9" y="211.8">56k 1%</text>
<text x="310.4" y="213.1">GND</text>
<text x="182.8" y="220.9">+3V3</text>
<text x="246.3" y="220.9">+3V3</text>
<text x="96.5" y="224.5">R118</text>
<text x="97.9" y="227">10k 1%</text>
<text x="190.5" y="229.6">R123</text>
<text x="191.3" y="232.1">100k 1%</text>
<text x="254" y="229.6">R126</text>
<text x="254.8" y="232.1">100k 1%</text>
<text x="89.4" y="235.9">GND</text>
<text x="158.7" y="247.3">R121</text>
<text x="187.9" y="249.2">Q101</text>
<text x="187.9" y="251.2">AO3400A</text>
<text x="222.2" y="247.3">R124</text>
<text x="251.4" y="249.2">Q102</text>
<text x="251.4" y="251.2">AO3400A</text>
<text x="145.6" y="257.5">100k 1%</text>
<text x="209.1" y="257.5">100k 1%</text>
<text x="183.4" y="262.6">GND</text>
<text x="246.9" y="262.6">GND</text>
<text x="168.9" y="265.1">R122</text>
<text x="169.7" y="267.7">470k 1%</text>
<text x="232.4" y="265.1">R125</text>
<text x="233.2" y="267.7">470k 1%</text>
<text x="161.8" y="276.6">GND</text>
<text x="225.3" y="276.6">GND</text>
</g>
<g font-size="1.3" fill="#a90000">
<text x="41.9" y="40.5">A4</text>
<text x="41.9" y="45.6">A5</text>
<text x="182.8" y="45.6">7</text>
<text x="206.9" y="45.6">1</text>
<text x="41.8" y="48.1">B5</text>
<text x="41.9" y="53.2">A7</text>
<text x="88.8" y="51.6">10</text>
<text x="109.8" y="51.6">7</text>
<text x="182.8" y="48.1">2</text>
<text x="182.8" y="53.2">6</text>
<text x="206.9" y="48.1">8</text>
<text x="206.9" y="53.2">9</text>
<text x="330.1" y="53.4" transform="rotate(-90 330.1 53.4)">13</text>
<text x="41.8" y="55.7">B7</text>
<text x="41.9" y="58.3">A6</text>
<text x="89.4" y="56.7">1</text>
<text x="109.8" y="56.7">4</text>
<text x="182.8" y="55.7">3</text>
<text x="206.3" y="58.3">10</text>
<text x="317.4" y="55.7">15</text>
<text x="340.3" y="55.7">10</text>
<text x="41.8" y="60.8">B6</text>
<text x="89.4" y="61.8">2</text>
<text x="109.8" y="61.8">5</text>
<text x="182.8" y="63.4">4</text>
<text x="182.8" y="60.8">5</text>
<text x="206.3" y="63.4">11</text>
<text x="317.4" y="63.4">14</text>
<text x="318" y="60.8">4</text>
<text x="318" y="65.9">6</text>
<text x="340.9" y="63.4">2</text>
<text x="394.9" y="64.6">1</text>
<text x="41.8" y="71">B8</text>
<text x="41.9" y="68.4">A8</text>
<text x="89.4" y="66.8">9</text>
<text x="102.4" y="68" transform="rotate(-90 102.4 68)">3</text>
<text x="109.8" y="66.8">6</text>
<text x="318" y="68.4">5</text>
<text x="340.9" y="68.4">1</text>
<text x="394.9" y="67.2">2</text>
<text x="22.7" y="77.6" transform="rotate(-90 22.7 77.6)">SH</text>
<text x="30.3" y="77.5" transform="rotate(-90 30.3 77.5)">A1</text>
<text x="195.4" y="74.4" transform="rotate(-90 195.4 74.4)">12</text>
<text x="317.4" y="73.5">12</text>
<text x="317.4" y="76.1">16</text>
<text x="340.9" y="73.5">7</text>
<text x="340.9" y="76.1">9</text>
<text x="330.1" y="80.7" transform="rotate(-90 330.1 80.7)">8</text>
<text x="26.6" y="115.4">1</text>
<text x="26.6" y="118">2</text>
<text x="327.6" y="171.3">1</text>
<text x="346.6" y="171.3">6</text>
<text x="50.7" y="177.7">9</text>
<text x="74.8" y="177.7">7</text>
<text x="327.6" y="176.4">3</text>
<text x="346.6" y="176.4">5</text>
<text x="50.1" y="182.7">10</text>
<text x="74.8" y="182.7">6</text>
<text x="327.6" y="181.5">4</text>
<text x="50.7" y="187.8">1</text>
<text x="74.8" y="187.8">4</text>
<text x="337.7" y="186.8" transform="rotate(-90 337.7 186.8)">2</text>
<text x="50.7" y="192.9">2</text>
<text x="74.8" y="192.9">5</text>
<text x="60.8" y="200.8" transform="rotate(-90 60.8 200.8)">3</text>
<text x="65.9" y="200.8" transform="rotate(-90 65.9 200.8)">8</text>
<text x="178.3" y="250.1">1</text>
<text x="185.3" y="247.1" transform="rotate(-90 185.3 247.1)">3</text>
<text x="241.8" y="250.1">1</text>
<text x="248.8" y="247.1" transform="rotate(-90 248.8 247.1)">3</text>
<text x="185.3" y="254.7" transform="rotate(-90 185.3 254.7)">2</text>
<text x="248.8" y="254.7" transform="rotate(-90 248.8 254.7)">2</text>
</g>
<g font-size="1.3" fill="#0000c2">
<text x="281.9" y="236.1">CHARGING</text>
<text x="281.9" y="238.2">CE tied low: charger enabled, 270 mA (R113), USB500 input limit.</text>
<text x="281.9" y="240.2">RT101 10k || RT102 100k NTC under the cell: charge window 1.7-44.8 degC nominal,</text>
<text x="281.9" y="242.3">0.1-48.4 degC over the charger's threshold and bias tolerance.</text>
<text x="281.9" y="244.3">J102 is JST-PH, pin 1 = battery +. CHECK PACK POLARITY before connecting.</text>
<text x="281.9" y="246.4">Use a protected 1S 4.2 V pack rated for &gt;= 300 mA charge.</text>
<text x="15.2" y="280.6">Electrical development draft. No PCB layout or manufacturing release. See docs/design/power.md.</text>
</g>
<g font-size="1.2" fill="#0000c2">
<text x="20.3" y="242.6">FIRST-PROTOTYPE RAIL EXCEPTION</text>
<text x="20.3" y="244.4">56k / 10k: 3.3 V nominal. No LDO.</text>
<text x="20.3" y="246.3">PWM static estimate: 3.256 to 3.344 V.</text>
<text x="20.3" y="248.1">LED source minimum is 3.3 V.</text>
<text x="20.3" y="250">LED operation is NOT guaranteed.</text>
<text x="20.3" y="251.9">Test startup, low battery, Wi-Fi and</text>
<text x="20.3" y="253.7">full-white steps at the LED pins.</text>
<text x="20.3" y="255.6">See power.md for limits and test gates.</text>
</g>
</svg>
